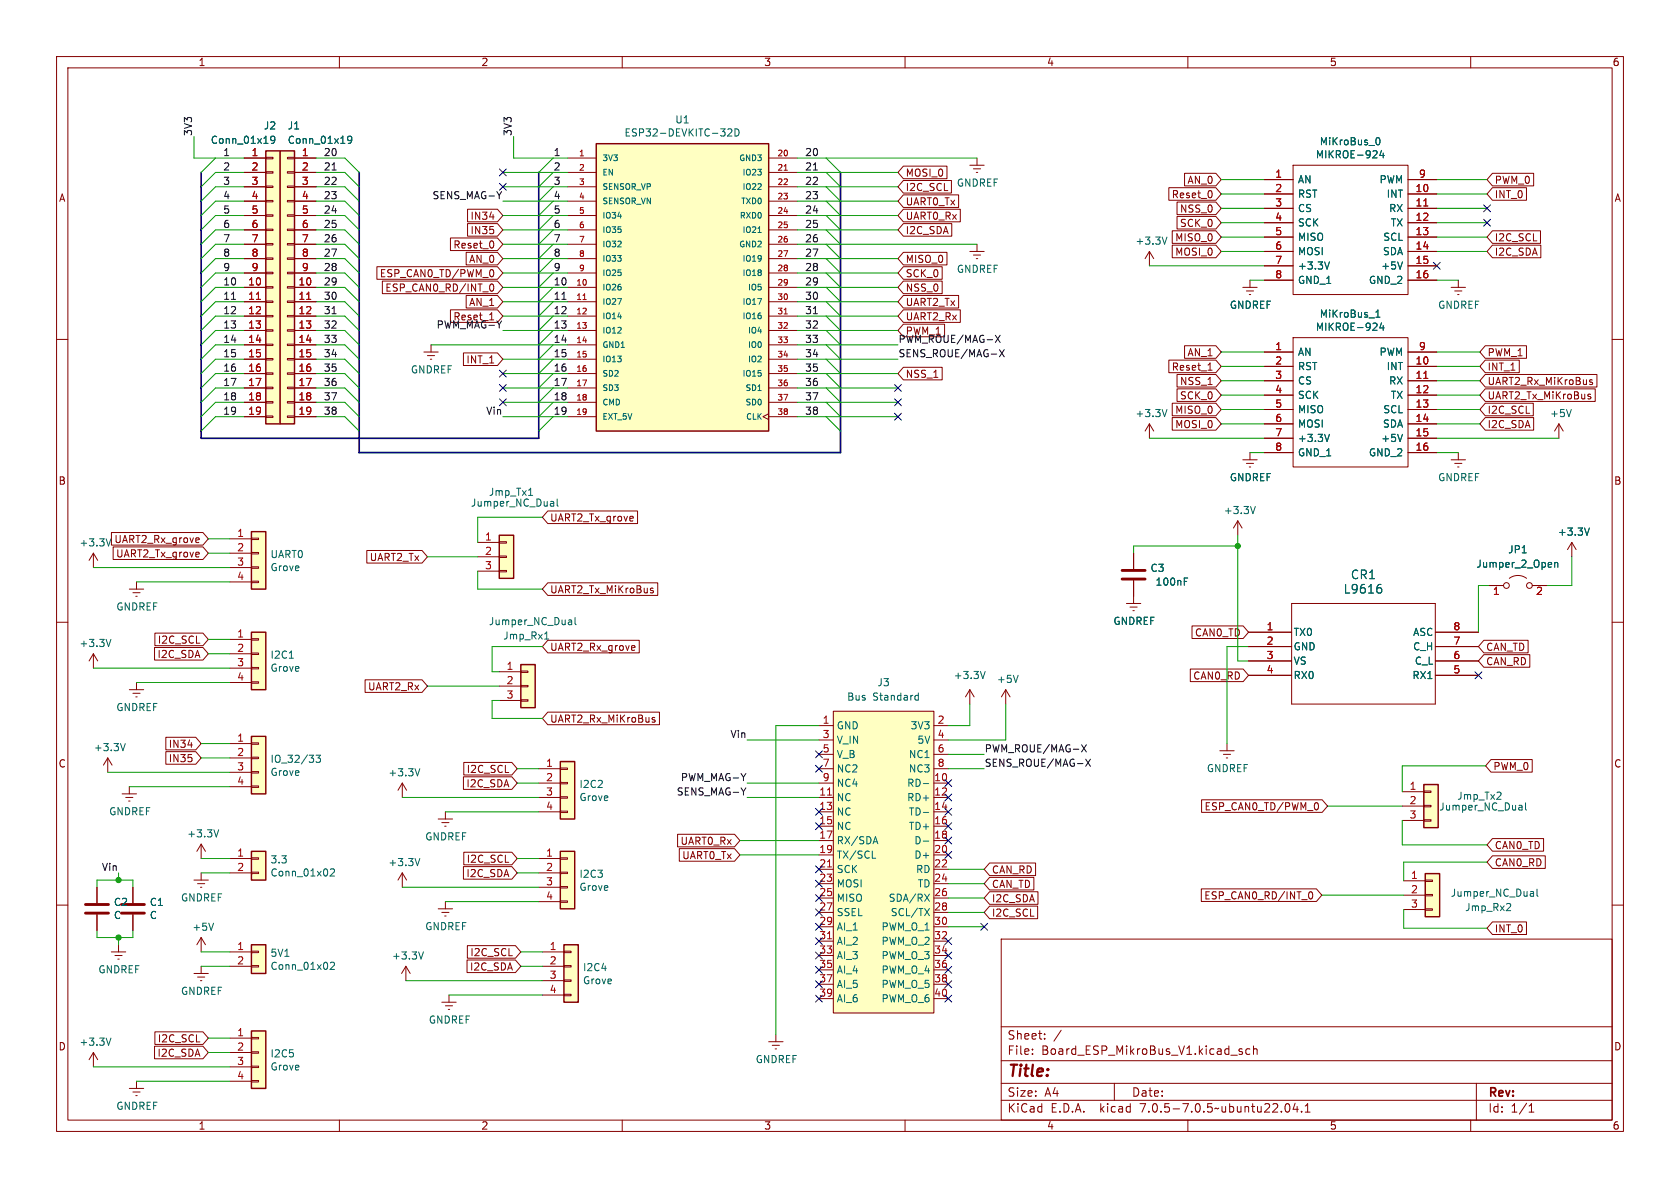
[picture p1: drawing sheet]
<svg xmlns="http://www.w3.org/2000/svg" width="297mm" height="210mm" viewBox="0 0 297 210" stroke-linecap="round" stroke-linejoin="round" font-family="sans-serif">
<g fill="none" stroke="#840000" stroke-width=".18">
<path d="M10 10h277v190h-277zM12 12h273v186h-273zM60 10v2M110 10v2M160 10v2M210 10v2M260 10v2M43.2 27.9h3.8M43.2 30.5h3.8M43.2 33h3.8M43.2 35.6h3.8M43.2 38.1h3.8"/>
<path d="M47 38h1.3v.2h-1.3zM47 35.4h1.3v.3h-1.3zM47 32.9h1.3v.2h-1.3zM47 30.4h1.3v.2h-1.3zM47 27.8h1.3v.3h-1.3zM50.8 38h1.3v.2h-1.3zM50.8 35.4h1.3v.3h-1.3zM50.8 32.9h1.3v.2h-1.3zM50.8 30.4h1.3v.2h-1.3zM50.8 27.8h1.3v.3h-1.3zM52.1 27.9h3.8M52.1 30.5h3.8"/>
<path d="M52.1 33h3.8M52.1 35.6h3.8M52.1 38.1h3.8M82.7 37h5.2l1 1.1-1 1.1h-5.2zM82.7 39.5h5.2l1 1.1-1 1.2h-5.2zM100.3 27.9h5.1M100.3 30.5h5.1M100.3 33h5.1M100.3 35.6h5.1M100.3 38.1h5.1M135.9 27.9h5.1M135.9 30.5h5.1"/>
<path d="M135.9 33h5.1M135.9 35.6h5.1M135.9 38.1h5.1M159.7 39.5h8.6v2.3h-8.6l-1-1.2zM159.7 37h10.1v2.2h-10.1l-1-1.1zM159.7 31.9h8.5v2.2h-8.5l-1-1.1zM159.7 29.4h7.7v2.2h-7.7l-1-1.1zM159.7 34.4h9.8v2.3h-9.8l-1-1.1zM171.4 29.2h2.6M172.1 29.8h1.3M172.6 30.5h.2M172.7 27.9v1.3"/>
<path d="M206.6 33.2h8.3l1 1.1-1 1.1h-8.3zM208.1 38.3h6.8l1 1.1-1 1.1h-6.8zM208.1 35.7h6.8l1 1.1-1 1.1h-6.8zM209.4 30.6h5.5l1 1.2-1 1.1h-5.5zM214.2 33.9v.8M223.5 31.8h5.1M223.5 34.3h5.1M223.5 36.8h5.1M223.5 39.4h5.1M228.6 29.2h20.3v22.9h-20.3zM248.9 31.8h5.1M248.9 34.3h5.1"/>
<path d="M248.9 36.8h5.1M248.9 39.4h5.1M263.8 30.6h7.3v2.3h-7.3l-.9-1.1zM263.8 33.2h6.1v2.2h-6.1l-.9-1.1zM10 60h2M43.2 50.8h3.8M43.2 53.3h3.8M43.2 55.9h3.8M43.2 58.4h3.8M43.2 40.6h3.8M43.2 43.2h3.8M43.2 45.7h3.8"/>
<path d="M43.2 48.3h3.8M47 58.3h1.3v.2h-1.3zM47 55.8h1.3v.2h-1.3zM47 53.2h1.3v.3h-1.3zM47 50.7h1.3v.2h-1.3zM47 48.1h1.3v.3h-1.3zM47 45.6h1.3v.2h-1.3zM47 43.1h1.3v.2h-1.3zM47 40.5h1.3v.3h-1.3zM50.8 58.3h1.3v.2h-1.3zM50.8 55.8h1.3v.2h-1.3zM50.8 53.2h1.3v.3h-1.3z"/>
<path d="M50.8 50.7h1.3v.2h-1.3zM50.8 48.1h1.3v.3h-1.3zM50.8 45.6h1.3v.2h-1.3zM50.8 43.1h1.3v.2h-1.3zM50.8 40.5h1.3v.3h-1.3zM52.1 50.8h3.8M52.1 53.3h3.8M52.1 55.9h3.8M52.1 58.4h3.8M52.1 40.6h3.8M52.1 43.2h3.8M52.1 45.7h3.8"/>
<path d="M52.1 48.3h3.8M66.6 47.1h21.3l1 1.2-1 1.1h-21.3zM67.6 49.7h20.3l1 1.1-1 1.1h-20.3zM79.6 42.1h8.3l1 1.1-1 1.1h-8.3zM79.6 54.8h8.3l1 1.1-1 1.1h-8.3zM82.4 44.6h5.5l1 1.1-1 1.1h-5.5zM82.4 52.2h5.5l1 1.1-1 1.2h-5.5zM86.7 50.3l.2-.1a.68 .68 0 0 1 .4 .6 .68 .68 0 0 1-.4 .7l-.2-.2M87 47.7a.79 .79 0 0 1 0 1.2M87.2 42.8v.8M100.3 50.8h5.1M100.3 53.3h5.1"/>
<path d="M100.3 55.9h5.1M100.3 58.4h5.1M100.3 40.6h5.1M100.3 43.2h5.1M100.3 45.7h5.1M100.3 48.3h5.1M135.9 50.8h5.1M135.9 53.3h5.1M135.9 55.9h5.1M135.9 58.4h5.1M135.9 40.6h5.1M135.9 43.2h5.1"/>
<path d="M135.9 45.7h5.1M135.9 48.3h5.1M159.7 47.1h6.9v2.3h-6.9l-1-1.1zM159.7 49.7h6.9v2.2h-6.9l-1-1.1zM159.7 57.3h7.3v2.2h-7.3l-1-1.1zM159.7 52.2h9.8v2.3h-9.8l-1-1.2zM159.7 54.8h10.1v2.2h-10.1l-1-1.1zM159.7 44.6h7.7v2.2h-7.7l-1-1.1zM171.4 44.5h2.6M172.1 45.1h1.3M172.6 45.7h.2M172.7 43.2v1.3"/>
<path d="M203.2 44.5v2.5M203.2 44.5l-.8 1.2M203.2 44.5l.8 1.2M207.2 43.3h7.7l1 1.2-1 1.1h-7.7zM207.2 40.8h7.7l1 1.1-1 1.1h-7.7zM219.7 50.8h2.5M220.3 51.4h1.3M220.9 52.1h.2M221 49.5v1.3M223.5 44.5h5.1M223.5 41.9h5.1M223.5 47h5.1"/>
<path d="M223.5 49.5h5.1M228.6 59.7h20.3v22.9h-20.3zM248.9 44.5h5.1M248.9 41.9h5.1M248.9 47h5.1M248.9 49.5h5.1M256.5 50.8h2.6M257.2 51.4h1.2M257.7 52.1h.2M257.8 49.5v1.3M263.8 40.8h8.5v2.2h-8.5l-.9-1.1zM263.8 43.3h8.6v2.3h-8.6l-.9-1.1z"/>
<path d="M285 60h2M43.2 61h3.8M43.2 63.5h3.8M43.2 66h3.8M43.2 68.6h3.8M43.2 71.1h3.8M43.2 73.7h3.8M47 73.5h1.3v.3h-1.3zM47 71h1.3v.2h-1.3zM47 68.5h1.3v.2h-1.3zM47 65.9h1.3v.3h-1.3zM47 63.4h1.3v.2h-1.3z"/>
<path d="M47 60.8h1.3v.3h-1.3zM50.8 73.5h1.3v.3h-1.3zM50.8 71h1.3v.2h-1.3zM50.8 68.5h1.3v.2h-1.3zM50.8 65.9h1.3v.3h-1.3zM50.8 63.4h1.3v.2h-1.3zM50.8 60.8h1.3v.3h-1.3zM52.1 61h3.8M52.1 63.5h3.8M52.1 66h3.8M52.1 68.6h3.8M52.1 71.1h3.8"/>
<path d="M52.1 73.7h3.8M74.9 62.2h2.6M75.6 62.9h1.2M76.1 63.5h.2M76.2 61v1.2M81.9 62.4h6l1 1.1-1 1.1h-6zM100.3 61h5.1M100.3 63.5h5.1M100.3 66h5.1M100.3 68.6h5.1M100.3 71.1h5.1M100.3 73.7h5.1"/>
<path d="M135.9 73.2l-1 .5 1 .5M135.9 61h5.1M135.9 63.5h5.1M135.9 66h5.1M135.9 68.6h5.1M135.9 71.1h5.1M135.9 73.7h5.1M159.7 64.9h6.9v2.3h-6.9l-1-1.2zM203.2 74.9l-.8 1.3M203.2 74.9v2.6M203.2 74.9l.8 1.3M206.6 63.7h8.3l1 1.1-1 1.1h-8.3z"/>
<path d="M207.2 71.3h7.7l1 1.1-1 1.1h-7.7zM207.2 73.8h7.7l1 1.1-1 1.1h-7.7zM208.1 68.7h6.8l1 1.2-1 1.1h-6.8zM208.1 66.2h6.8l1 1.1-1 1.1h-6.8zM209.4 61.1h5.5l1 1.1-1 1.1h-5.5zM213.6 65.4h.7M223.5 62.2h5.1M223.5 64.8h5.1M223.5 67.3h5.1M223.5 69.9h5.1M223.5 72.4h5.1M223.5 74.9h5.1"/>
<path d="M223.5 77.5h5.1M248.9 62.2h5.1M248.9 64.8h5.1M248.9 67.3h5.1M248.9 69.9h5.1M248.9 72.4h5.1M248.9 74.9h5.1M248.9 77.5h5.1M262.6 73.8h8.5v2.2h-8.5l-1-1.1zM262.6 71.3h8.5v2.2h-8.5l-1-1.1zM262.6 68.7h19.4v2.3h-19.4l-1-1.1zM262.6 61.1h7.3v2.2h-7.3l-1-1.1z"/>
<path d="M262.6 63.7h6v2.2h-6l-1-1.1zM262.6 66.2h19.7v2.2h-19.7l-1-1.1zM275.6 74.9l-.8 1.3M275.6 74.9v2.6M275.6 74.9l.8 1.3M280.8 70l.5 .3-.1 .2h-.4M280.8 69.7h.4M281 67.4l.6 .3-.2 .3-.4-.1M281.5 67.2l-.3-.1-.2 .2M16.5 97.8v2.5M16.5 97.8l-.8 1.3M16.5 97.8l.8 1.3"/>
<path d="M19.7 94.1h16.2l.9 1.2-.9 1.1h-16.2zM20 96.7h15.9l.9 1.1-.9 1.1h-15.9zM35 95.1l.2 .3-.6 .1M35.2 95.9h-.2M35.2 97.7v.2l-.6 .1M40.6 95.3h3.8M40.6 97.8h3.8M44.4 97.7h1.3v.2h-1.3zM44.4 95.1h1.3v.3h-1.3zM64.8 97.3h9.8l1 1.1-1 1.1h-9.8zM84.5 95.9h3.8M84.5 98.4h3.8"/>
<path d="M88.3 98.3h1.2v.3h-1.2zM88.3 95.8h1.2v.2h-1.2zM96.8 90.3h15.9v2.3h-15.9l-.9-1.2zM111.8 91.3l.2 .3-.7 .1M111.9 92l-.1 .1M200.4 97.8v2.8M218.8 92.1l-.7 1.2M218.8 92.1v2.5M218.8 92.1l.8 1.2M219.7 81.3h2.5M220.3 81.9h1.3M220.9 82.6h.2"/>
<path d="M221 80v1.3M223.5 80h5.1M248.9 80h5.1M256.5 81.3h2.6M257.2 81.9h1.2M257.7 82.6h.2M257.8 80v1.3M277.9 95.9l-.8 1.3M277.9 95.9v2.5M277.9 95.9l.7 1.3M10 110h2M16.5 115.6v2.5"/>
<path d="M16.5 115.6l-.8 1.2M16.5 115.6l.8 1.2M22.9 104.1h2.5M23.5 104.8h1.3M24 105.4h.3M24.1 102.9v1.2M27.3 114.5h8.6l.9 1.1-.9 1.1h-8.6zM27.4 111.9h8.5l.9 1.1-.9 1.1h-8.5zM40.6 100.3h3.8M40.6 102.9h3.8M40.6 113h3.8M40.6 115.6h3.8"/>
<path d="M40.6 118.1h3.8M44.4 102.7h1.3v.3h-1.3zM44.4 100.2h1.3v.3h-1.3zM44.4 118h1.3v.2h-1.3zM44.4 115.4h1.3v.3h-1.3zM44.4 112.9h1.3v.3h-1.3zM84.5 101h3.8M88.3 100.8h1.2v.3h-1.2zM88.3 118.7h3.8M92.1 118.6h1.2v.3h-1.2zM96.8 113.2h16.2v2.2h-16.2l-.9-1.1zM96.8 103h19.5v2.3h-19.5l-.9-1.2z"/>
<path d="M111.8 114.1l.4 .1 .1 .2-.7 .1M112.2 114.9l-.4 .1M115 104.3l.5 .3v.1l-.4 .1M115 104h.5M199.1 106.7h2.6M199.8 107.3h1.2M200.3 108h.2M200.4 102.6v4.1M210.4 118.3h9.4l.9 1.1-.9 1.1h-9.4zM210.7 110.6h9.1l.9 1.2-.9 1.1h-9.1zM220.7 111.8h7.6M220.7 114.3h7.6"/>
<path d="M220.7 116.8h7.6M220.7 119.4h7.6M228.3 106.7h25.4v17.8h-25.4zM253.7 111.8h7.7M253.7 114.3h7.7M253.7 116.8h7.7M253.7 119.4h7.7M262.3 113.2h7.8v2.2h-7.8l-.9-1.1zM262.3 115.7h8.2v2.3h-8.2l-.9-1.2zM263.3 103.5h2.5M266.8 102.2a2.54 2.54 0 0 1 3.1 0M270.9 103.5h2.5"/>
<path d="M285 110h2M19 134l-.7 1.3M19 134v2.5M19 134l.8 1.3M22.9 139.1v1.2M22.9 121.9h2.5M23.5 122.6h1.3M24 123.2h.3M24.1 120.7v1.2M29.3 132.9h5.3l1 1.1-1 1.1h-5.3zM29.3 130.3h5.3l1 1.1-1 1.2h-5.3zM40.6 134h3.8"/>
<path d="M40.6 131.4h3.8M40.6 136.5h3.8M40.6 139.1h3.8M40.6 120.7h3.8M44.4 138.9h1.3v.3h-1.3zM44.4 136.4h1.3v.3h-1.3zM44.4 133.9h1.3v.2h-1.3zM44.4 131.3h1.3v.3h-1.3zM44.4 120.5h1.3v.3h-1.3zM64.5 120.2h10.1l1 1.1-1 1.1h-10.1zM71.1 138.4v2.6M71.1 138.4l-.7 1.3"/>
<path d="M71.1 138.4l.8 1.3M81.9 137.3h8.6l.9 1.1-.9 1.1h-8.6zM82 134.8h8.5l.9 1.1-.9 1.1h-8.5zM88.3 121.3h3.8M88.3 123.8h3.8M92.1 123.7h1.2v.3h-1.2zM92.1 121.2h1.2v.2h-1.2zM95.2 135.9h3.9M95.2 138.4h3.9M96.8 125.9h19.8v2.2h-19.8l-.9-1.1zM99.1 138.3h1.2v.3h-1.2zM99.1 135.8h1.2v.2h-1.2z"/>
<path d="M115.3 127.1l.5 .3-.2 .3-.3-.1M115.8 126.9l-.3-.1-.2 .2M144.8 135.9h2.5M144.8 138.4h2.5M144.8 133.4h2.5M144.8 128.3h2.5M144.8 130.8h2.5M147.3 125.7h17.8v53.4h-17.8zM165.1 135.9h2.5M165.1 138.4h2.5M165.1 133.4h2.5M165.1 128.3h2.5"/>
<path d="M165.1 130.8h2.5M171.4 121.9l-.7 1.3M171.4 121.9v2.6M171.4 121.9l.8 1.3M177.8 121.9l-.8 1.3M177.8 121.9v2.6M177.8 121.9l.8 1.3M215.6 132.7h2.6M216.3 133.4h1.3M216.8 134h.2M216.9 131.4v1.3M247.9 140h3.8"/>
<path d="M251.7 139.8h1.3v.3h-1.3zM263.6 134.3h7.3v2.2h-7.3l-1-1.1zM10 160h2M17.1 156.8v2.8M21.6 140.3h2.5M22.2 141h1.3M22.7 141.6h.3M23.5 156.8v2.8M34.3 155.6h2.5M34.9 156.2h1.3M35.4 156.8h.3M35.6 149.2v2.6"/>
<path d="M35.6 154.3v1.3M35.6 149.2l-.8 1.3M35.6 149.2l.7 1.3M40.6 151.8h3.8M40.6 154.3h3.8M44.4 154.2h1.3v.2h-1.3zM44.4 151.6h1.3v.3h-1.3zM71.1 154.3l-.7 1.3M71.1 154.3v2.5M71.1 154.3l.8 1.3M77.5 144.8h2.5M78.1 145.4h1.3"/>
<path d="M78.6 146.1h.3M78.7 143.5v1.3M78.7 159.4v1.3M81.9 153.2h8.6l.9 1.1-.9 1.1h-8.6zM82 150.7h8.5l.9 1.1-.9 1.1h-8.5zM95.2 151.8h3.9M95.2 154.3h3.9M95.2 156.8h3.9M95.2 159.4h3.9M95.2 141h3.9M95.2 143.5h3.9M99.1 159.3h1.2v.2h-1.2z"/>
<path d="M99.1 156.7h1.2v.3h-1.2zM99.1 154.2h1.2v.2h-1.2zM99.1 151.6h1.2v.3h-1.2zM99.1 143.4h1.2v.2h-1.2zM99.1 140.8h1.2v.3h-1.2zM119.8 147.5h10.1l.9 1.1-.9 1.1h-10.1zM120.1 150h9.8l.9 1.1-.9 1.1h-9.8zM144.8 141h2.5M144.8 143.5h2.5M144.8 156.2h2.5M144.8 146.1h2.5M144.8 148.6h2.5"/>
<path d="M144.8 151.1h2.5M144.8 153.7h2.5M144.8 158.8h2.5M165.1 141h2.5M165.1 143.5h2.5M165.1 156.2h2.5M165.1 146.1h2.5M165.1 148.6h2.5M165.1 151.1h2.5M165.1 153.7h2.5M165.1 158.8h2.5M174.9 152.6h8.2v2.2h-8.2l-.9-1.1z"/>
<path d="M174.9 157.6h8.6v2.3h-8.6l-.9-1.1zM174.9 155.1h7.9v2.2h-7.9l-.9-1.1zM212.4 157.1h20.3l1 1.1-1 1.2h-20.3zM212.4 141.4h21.3l1 1.1-1 1.1h-21.3zM231.5 157.8l.1-.2a.68 .68 0 0 1 .5 .7 .68 .68 0 0 1-.5 .6l-.1-.1M232.8 141.9a.79 .79 0 0 1 0 1.3M247.9 142.5h3.8M247.9 145h3.8M248.2 155.7h3.8M248.2 158.2h3.8M251.7 144.9h1.3v.3h-1.3zM251.7 142.4h1.3v.2h-1.3z"/>
<path d="M252 158.1h1.2v.3h-1.2zM252 155.6h1.2v.2h-1.2zM263.8 148.2h9.1v2.3h-9.1l-.9-1.1zM263.8 151.3h9.4v2.2h-9.4l-.9-1.1zM285 160h2M17.1 161.7v2.8M19.7 168.3h2.5M20.3 168.9h1.3M20.8 169.5h.3M21 167v1.3M23.5 161.7v2.8M34.3 172.1h2.5"/>
<path d="M34.9 172.7h1.3M35.4 173.4h.3M35.6 165.7v2.6M35.6 170.8v1.3M35.6 165.7l-.8 1.3M35.6 165.7l.7 1.3M40.6 168.3h3.8M40.6 170.8h3.8M44.4 170.7h1.3v.2h-1.3zM44.4 168.1h1.3v.3h-1.3zM71.8 170.8l-.8 1.3M71.8 170.8v2.6"/>
<path d="M71.8 170.8l.7 1.3M77.5 160.7h2.5M78.1 161.3h1.3M78.1 177.2h2.5M78.6 161.9h.3M78.7 177.8h1.3M79.2 178.4h.3M79.4 175.9v1.3M82.6 169.7h8.5l1 1.1-1 1.1h-8.5zM82.6 167.2h8.5l1 1.1-1 1.1h-8.5zM95.9 168.3h3.8M95.9 170.8h3.8"/>
<path d="M95.9 173.4h3.8M95.9 175.9h3.8M99.7 175.8h1.3v.2h-1.3zM99.7 173.2h1.3v.3h-1.3zM99.7 170.7h1.3v.2h-1.3zM99.7 168.1h1.3v.3h-1.3zM144.8 161.3h2.5M144.8 168.9h2.5M144.8 163.8h2.5M144.8 166.4h2.5M144.8 171.5h2.5M144.8 174h2.5"/>
<path d="M144.8 176.5h2.5M165.1 161.3h2.5M165.1 168.9h2.5M165.1 163.8h2.5M165.1 166.4h2.5M165.1 171.5h2.5M165.1 174h2.5M165.1 176.5h2.5M174.9 160.2h8.5v2.2h-8.5l-.9-1.1zM177 166h108v32h-108zM248.2 160.8h3.8M252 160.7h1.2v.2h-1.2z"/>
<path d="M263.8 163h6.1v2.2h-6.1l-.9-1.1zM16.5 186.1l-.8 1.2M16.5 186.1v2.5M16.5 186.1l.8 1.2M22.9 192.4h2.5M23.5 193h1.3M24 193.7h.3M24.1 191.1v1.3M27.3 184.9h8.6l.9 1.2-.9 1.1h-8.6zM27.4 182.4h8.5l.9 1.1-.9 1.1h-8.5zM40.6 183.5h3.8M40.6 186.1h3.8"/>
<path d="M40.6 188.6h3.8M40.6 191.1h3.8M44.4 191h1.3v.3h-1.3zM44.4 188.5h1.3v.2h-1.3zM44.4 185.9h1.3v.3h-1.3zM44.4 183.4h1.3v.2h-1.3zM60 198v2M110 198v2M135.9 184.2h2.5M136.5 184.8h1.3M137 185.4h.3M137.2 182.9v1.3"/>
<path d="M160 198v2M177 194.5h108M177 191.5h108M177 187.5h108M177 181.5h108M182.5 186.3v.1M182.5 185.5v.1M184.7 183.6v.1M184.7 182.8v.1M187.6 182.1l-1.3 2M197 191.5v3M210 198v2"/>
<path d="M219.6 185.5l-.4-.1-.2 .2 .1 .2 .5 .2v.3h-.6M221 185.5l-.5-.1-.3 .3v.4l.2 .2h.6M221.6 185.5l.2-.1 .4 .1v.9M221.6 184.9v1.5M226.5 196.5v.1M227.3 195.2l.2-.1a.81 .81 0 0 1 .6 .6 .81 .81 0 0 1-.3 .8l-.1 .1a.81 .81 0 0 1-.4-1.4zM229 195l-.4 1.1h.9M229.3 195.6v1M230.1 196.5v.1M230.7 196.6h.9M230.7 195.5l.5-.4v1.5M260 198v2"/>
<path d="M261 191.5v6.5M270.3 196.6h.9M270.3 195.5l.4-.4v1.5"/>
<circle cx="266.3" cy="103.5" r=".51"/>
<circle cx="270.4" cy="103.5" r=".51"/>
</g>
<g fill="none" stroke="#006464" stroke-width=".18">
<path d="M48.6 24.6l-.3 .3-.3-.1-.1-.2 .1-.5h.3l.2 .1a.84 .84 0 0 1-.3 1.1h-.2M62.2 24.6l-.3 .3-.3-.1-.1-.2 .1-.5h.3l.2 .1a.84 .84 0 0 1-.3 1.1h-.2M128.7 22.9l.4-.1 .3 .3-.8 .9h.8M129.9 22.8a.64 .64 0 0 1 .8 .6 .64 .64 0 0 1-.8 .6zM243.4 24.4l.1-.1a.68 .68 0 0 1 .5 .7 .68 .68 0 0 1-.5 .6l-.1-.1M244.2 26.6l-.3 .9h.8M244.5 27.1v.8M134 41.1h.6M206.3 41.9l-.4 1.3M235 46.3l-.4 1.3M243.2 56.1h.8M243.2 55.2l.4-.4v1.3"/>
<path d="M244.2 57.1l-.3 .9h.8M244.5 57.5v.9M206.3 72.4l-.4 1.3M235 76.8l-.4 1.2M277.8 72.4l-.4 1.3M19.6 95.2l-.4 1.3M93.4 87.6h.8M97.7 88.6l.2 .2v.7M97.9 89.4l-.4 .1M97.9 88.9l-.4 .1M98.5 88.2v1.1l.2 .2M221.9 89.5l-.4 1.3"/>
<path d="M274.9 99.4v.9M274.9 99.5l.1-.1 .3 .1 .1 .8M281 93.3l-.4 1.3M19.6 113l-.4 1.3M51.1 116.4h.8M96.3 113h.7M96.5 111.9l.2-.2v1.3M100.9 109.6l.2 .2v.6M101.1 110.4h-.5M101.1 109.9l-.5 .1M101.7 109.2v1.1l.2 .1M174.2 118.7l-.5 1.3"/>
<path d="M180 119.4l-.4 1.2M209.4 102.2h.6M243.8 103.3h.3M244 103.9l.3 .3v.3l-.3 .3M22.2 131.4l-.5 1.3M55.9 133.5h.8l-.5 .5 .4 .1v.5l-.2 .2-.5-.2M74.2 135.9l-.4 1.3M161.9 123.7h.4M161.9 123h.4M162.3 122.5v1.3M163.2 138.5h1M38.7 146.7l-.5 1.3"/>
<path d="M58.4 153.7l.5-.1 .2 .4-.8 .9h.8M74.2 151.8l-.4 1.2M154.2 151.7h.6M154.5 148.8h.6M154.8 147.9l.4 1.3M163.2 143.6h1M163.2 148.7h1M163.5 158.1l.8 1.2M164.3 158.1l-.8 1.2M266.9 159.8l.2 .2-.1 .3-.7 .7h.8M268.9 142.4l.2 .1v.7M269.1 143.1l-.4 .1"/>
<path d="M269.1 142.7h-.4M269.7 141.9v1.1l.2 .2M270.9 157.6l.2 .2v.6M271.1 158.4h-.4M271.1 157.9l-.4 .1M271.7 157.2v1.1l.2 .1M37.8 163.2l-.5 1.3M58.4 170.2l.5-.1 .2 .4-.8 .9h.8M74.9 168.3l-.5 1.2M163.5 160.6l.8 1.3M164.3 160.6l-.8 1.3M19.6 183.5l-.4 1.3"/>
</g>
<g fill="#ffffc2" stroke="#ffffc2" stroke-width=".18">
<path d="M99.1 150.5h2.5v10.2h-2.5z"/>
<path d="M99.7 167h2.5v10.2h-2.5z"/>
<path d="M92.1 117.5h2.5v7.6h-2.5z"/>
<path d="M99.1 134.6h2.5v10.2h-2.5z"/>
<path d="M44.4 182.2h2.6v10.2h-2.6z"/>
<path d="M44.4 150.5h2.6v5.1h-2.6z"/>
<path d="M44.4 167h2.6v5.1h-2.6z"/>
<path d="M47 26.7h2.5v48.2h-2.5z"/>
<path d="M251.7 138.7h2.6v7.6h-2.6z"/>
<path d="M252 154.4h2.5v7.7h-2.5z"/>
<path d="M49.5 26.7h2.6v48.2h-2.6z"/>
<path d="M105.4 25.4h30.5v50.8h-30.5z"/>
<path d="M44.4 130.2h2.6v10.1h-2.6z"/>
<path d="M88.3 94.6h2.5v7.6h-2.5z"/>
<path d="M44.4 94h2.6v10.1h-2.6z"/>
<path d="M44.4 111.8h2.6v10.1h-2.6z"/>
<path d="M147.3 125.7h17.8v53.4h-17.8z"/>
</g>
<g fill="none" stroke="#840000" stroke-width=".25">
<path d="M47 26.7h2.5v48.2h-2.5zM49.5 26.7h2.6v48.2h-2.6zM105.4 25.4h30.5v50.8h-30.5zM44.4 94h2.6v10.1h-2.6zM88.3 94.6h2.5v7.6h-2.5zM44.4 111.8h2.6v10.1h-2.6zM92.1 117.5h2.5v7.6h-2.5zM44.4 130.2h2.6v10.1h-2.6zM99.1 134.6h2.5v10.2h-2.5zM251.7 138.7h2.6v7.6h-2.6zM44.4 150.5h2.6v5.1h-2.6zM99.1 150.5h2.5v10.2h-2.5z"/>
<path d="M252 154.4h2.5v7.7h-2.5zM44.4 167h2.6v5.1h-2.6zM99.7 167h2.5v10.2h-2.5zM44.4 182.2h2.6v10.2h-2.6z"/>
</g>
<path d="M198.4 102.4h4M198.4 100.8h4M15.1 159.9h4.1M21.5 159.9h4M15.1 161.4h4.1M21.5 161.4h4" fill="none" stroke="#840000" stroke-width=".51"/>
<path d="M138.6 30.1h.6M251.7 36.4h.7M45.3 52.9h.8M54.2 52.9h.7M103.1 53h.5M138.6 55.5h.6M251.7 66.9h.7M146.3 140.6h.7M146.3 153.3h.7M146.3 166h.7" fill="none" stroke="#a90000" stroke-width=".18"/>
<g fill="none" stroke="#0f0f0f" stroke-width=".18">
<path d="M58.7 30.1h.7M88.7 33.9l-.4 .6M143.8 30.1h.7M40.9 52.9h.7M58.7 55.5h.7M99.3 52.9h.8M143.8 55.5h.7M176 59.3l.8 1.2M176.8 59.3l-.8 1.2M176.7 61.8l.8 1.3M177.5 61.8l-.8 1.3M131.9 139.3l-.5 .6"/>
<path d="M191.2 131.7l.9 1.2M191.9 134.2l.9 1.3M192.1 131.7l-.9 1.2M192.8 134.2l-.9 1.3"/>
</g>
<path d="M35.6 30.5v47h59.6v-47M63.5 30.5v49.5h85.1v-49.5" fill="none" stroke="#000084" stroke-width=".3"/>
<g fill="none" stroke="#009600" stroke-width=".18">
<path d="M34.3 24.1v3.8h8.9M38.1 27.9l-2.5 2.6M43.2 35.6h-5.1l-2.5 2.5M43.2 30.5h-5.1l-2.5 2.5M43.2 33h-5.1l-2.5 2.6M43.2 38.1h-5.1l-2.5 2.5M55.9 35.6h5.1l2.5 2.5M55.9 27.9h5.1l2.5 2.6M55.9 30.5h5.1l2.5 2.5M55.9 33h5.1l2.5 2.6M55.9 38.1h5.1l2.5 2.5M88.9 35.6h11.4"/>
<path d="M88.9 30.5h11.4M88.9 33h11.4M88.9 38.1h11.4M90.8 24.1v3.8h9.5M97.8 30.5l-2.6 2.5M97.8 27.9l-2.6 2.6M97.8 33l-2.6 2.6M97.8 38.1l-2.6 2.5M97.8 35.6l-2.6 2.5M141 35.6h17.7M141 27.9h31.7M141 30.5h17.7"/>
<path d="M141 33h17.7M141 38.1h17.7M146 35.6l2.6 2.5M146 38.1l2.6 2.5M146 30.5l2.6 2.5M146 27.9l2.6 2.6M146 33l2.6 2.6M215.9 36.8h7.6M215.9 39.4h7.6M215.9 31.8h7.6M215.9 34.3h7.6M254 36.8h8.9"/>
<path d="M254 39.4h8.9M254 31.8h8.9M254 34.3h8.9M43.2 53.3h-5.1l-2.5 2.6M43.2 48.3h-5.1l-2.5 2.5M43.2 40.6h-5.1l-2.5 2.6M43.2 50.8h-5.1l-2.5 2.5M43.2 43.2h-5.1l-2.5 2.5M43.2 45.7h-5.1l-2.5 2.6M43.2 55.9h-5.1l-2.5 2.5M43.2 58.4h-5.1l-2.5 2.6M55.9 53.3h5.1l2.5 2.6"/>
<path d="M55.9 48.3h5.1l2.5 2.5M55.9 40.6h5.1l2.5 2.6M55.9 50.8h5.1l2.5 2.5M55.9 43.2h5.1l2.5 2.5M55.9 45.7h5.1l2.5 2.6M55.9 55.9h5.1l2.5 2.5M55.9 58.4h5.1l2.5 2.6M88.9 53.3h11.4M88.9 48.3h11.4M88.9 40.6h11.4M88.9 50.8h11.4M88.9 43.2h11.4"/>
<path d="M88.9 45.7h11.4M88.9 55.9h11.4M88.9 58.4h11.4M97.8 58.4l-2.6 2.6M97.8 55.9l-2.6 2.5M97.8 45.7l-2.6 2.6M97.8 48.3l-2.6 2.5M97.8 53.3l-2.6 2.6M97.8 50.8l-2.6 2.5M97.8 43.2l-2.6 2.5M97.8 40.6l-2.6 2.6M141 53.3h17.7"/>
<path d="M141 48.3h17.7M141 40.6h17.7M141 50.8h17.7M141 43.2h31.7M141 45.7h17.7M141 55.9h17.7M141 58.4h17.7M146 40.6l2.6 2.6M146 58.4l2.6 2.6M146 53.3l2.6 2.6M146 55.9l2.6 2.5M146 50.8l2.6 2.5"/>
<path d="M146 48.3l2.6 2.5M146 45.7l2.6 2.6M146 43.2l2.6 2.5M203.2 47h20.3M215.9 41.9h7.6M215.9 44.5h7.6M221 49.5h2.5M254 41.9h8.9M254 44.5h8.9M254 49.5h3.8M43.2 66h-5.1l-2.5 2.6M43.2 71.1h-5.1l-2.5 2.6"/>
<path d="M43.2 73.7h-5.1l-2.5 2.5M43.2 61h-5.1l-2.5 2.5M43.2 63.5h-5.1l-2.5 2.5M43.2 68.6h-5.1l-2.5 2.5M55.9 66h5.1l2.5 2.6M55.9 71.1h5.1l2.5 2.6M55.9 73.7h5.1l2.5 2.5M55.9 61h5.1l2.5 2.5M55.9 63.5h5.1l2.5 2.5M55.9 68.6h5.1l2.5 2.5M76.2 61h24.1M88.9 66h11.4"/>
<path d="M88.9 71.1h11.4M88.9 73.7h11.4M88.9 63.5h11.4M88.9 68.6h11.4M97.8 71.1l-2.6 2.6M97.8 73.7l-2.6 2.5M97.8 68.6l-2.6 2.5M97.8 66l-2.6 2.6M97.8 63.5l-2.6 2.5M97.8 61l-2.6 2.5M141 66h17.7M141 71.1h17.7"/>
<path d="M141 73.7h17.7M141 61h17.7M141 63.5h17.7M141 68.6h17.7M146 66l2.6 2.6M146 71.1l2.6 2.6M146 68.6l2.6 2.5M146 73.7l2.6 2.5M146 63.5l2.6 2.5M146 61l2.6 2.5M203.2 77.5h20.3M215.9 62.2h7.6"/>
<path d="M215.9 72.4h7.6M215.9 74.9h7.6M215.9 64.8h7.6M215.9 67.3h7.6M215.9 69.9h7.6M254 62.2h7.6M254 72.4h7.6M254 74.9h7.6M254 77.5h21.6M254 64.8h7.6M254 67.3h7.6M254 69.9h7.6"/>
<path d="M36.8 97.8h3.8M36.8 95.3h3.8M75.6 98.4h8.9M95.9 91.4h-11.4v4.5M218.8 94.6v22.2h1.9M218.8 96.5h-18.4v1.3M221 80h2.5M254 80h3.8M277.9 98.4v5.1h-4.5M16.5 118.1h24.1M16.5 100.3h24.1M24.1 102.9h16.5"/>
<path d="M36.8 115.6h3.8M36.8 113h3.8M84.5 101v3.1h11.4M95.9 114.3h-8.9v4.4h1.3M220.7 114.3h-3.8v17.1M263.3 103.5h-1.9v8.3M19 136.5h21.6M22.9 139.1h17.7M24.1 120.7h16.5M35.6 134h5M35.6 131.4h5M75.6 121.3h12.7"/>
<path d="M88.3 123.8h-1.3v3.2h8.9M91.4 135.9h3.8M91.4 138.4h3.8M132.1 138.4h12.7M132.1 130.8h12.7M144.8 128.3h-7.6v54.6M167.6 135.9h6.4M167.6 133.4h6.4M171.4 124.5v3.8h-3.8M177.8 124.5v6.3h-10.2M262.6 135.4h-14.7v4.6M17.1 156.8v-1.2h6.4v1.2"/>
<path d="M21 154.3v1.3M35.6 154.3h5M35.6 151.8h5M71.1 141h24.1M71.1 156.8h24.1M78.7 159.4h16.5M78.7 143.5h16.5M91.4 154.3h3.8M91.4 151.8h3.8M130.8 148.6h14M130.8 151.1h14M132.1 141h12.7"/>
<path d="M167.6 158.8h6.4M167.6 153.7h6.4M167.6 156.2h6.4M233.7 158.2h14.5M234.7 142.5h13.2M247.9 145v4.4h15M262.9 152.4h-14.7v3.3M17.1 164.5v1.2h6.4v-1.2M21 165.7v1.3M35.6 170.8h5M35.6 168.3h5M71.8 173.4h24.1"/>
<path d="M79.4 175.9h16.5M92.1 170.8h3.8M92.1 168.3h3.8M167.6 163.8h6.4M167.6 161.3h6.4M248.2 160.8v3.3h14.7M16.5 188.6h24.1M24.1 191.1h16.5M36.8 186.1h3.8M36.8 183.5h3.8"/>
</g>
<g fill="none" stroke="#000084" stroke-width=".18">
<path d="M88.3 32.4l1.2 1.2M88.3 29.9l1.2 1.2M89.5 32.4l-1.2 1.2M89.5 29.9l-1.2 1.2M262.3 38.8l1.2 1.2M262.3 36.2l1.2 1.2M263.5 38.8l-1.2 1.2M263.5 36.2l-1.2 1.2M253.4 46.4l1.2 1.2M254.6 46.4l-1.2 1.2M88.3 65.4l1.2 1.2M88.3 68l1.2 1.2"/>
<path d="M88.3 70.5l1.2 1.2M89.5 65.4l-1.2 1.2M89.5 68l-1.2 1.2M89.5 70.5l-1.2 1.2M158.1 68l1.3 1.2M158.1 70.5l1.3 1.2M158.1 73.1l1.3 1.2M159.4 68l-1.3 1.2M159.4 70.5l-1.3 1.2M159.4 73.1l-1.3 1.2M260.8 118.8l1.2 1.2M262 118.8l-1.2 1.2"/>
<path d="M144.2 132.7l1.2 1.3M144.2 135.3l1.2 1.2M145.4 132.7l-1.2 1.3M145.4 135.3l-1.2 1.2M167 137.8l1.2 1.2M168.2 137.8l-1.2 1.2M144.2 142.9l1.2 1.2M144.2 153.1l1.2 1.2M144.2 158.1l1.2 1.3M144.2 155.6l1.2 1.2M144.2 145.4l1.2 1.3M145.4 142.9l-1.2 1.2"/>
<path d="M145.4 153.1l-1.2 1.2M145.4 155.6l-1.2 1.2M145.4 158.1l-1.2 1.3M145.4 145.4l-1.2 1.3M167 145.4l1.2 1.3M167 142.9l1.2 1.2M167 148l1.2 1.2M167 150.5l1.2 1.2M167 140.4l1.2 1.2M168.2 145.4l-1.2 1.3M168.2 142.9l-1.2 1.2M168.2 148l-1.2 1.2"/>
<path d="M168.2 150.5l-1.2 1.2M168.2 140.4l-1.2 1.2M144.2 165.8l1.2 1.2M144.2 170.8l1.2 1.3M144.2 168.3l1.2 1.2M144.2 163.2l1.2 1.2M144.2 173.4l1.2 1.2M144.2 175.9l1.2 1.2M144.2 160.7l1.2 1.2M145.4 168.3l-1.2 1.2M145.4 165.8l-1.2 1.2M145.4 170.8l-1.2 1.3"/>
<path d="M145.4 173.4l-1.2 1.2M145.4 163.2l-1.2 1.2M145.4 175.9l-1.2 1.2M145.4 160.7l-1.2 1.2M167 168.3l1.2 1.2M167 170.8l1.2 1.3M167 173.4l1.2 1.2M167 175.9l1.2 1.2M167 165.8l1.2 1.2M168.2 168.3l-1.2 1.2M168.2 170.8l-1.2 1.3M168.2 173.4l-1.2 1.2"/>
<path d="M168.2 175.9l-1.2 1.2M168.2 165.8l-1.2 1.2M173.4 163.2l1.2 1.2M174.6 163.2l-1.2 1.2"/>
</g>
<g fill="#009600" stroke="#009600" stroke-width=".18">
<circle cx="218.8" cy="96.5" r=".46"/>
<circle cx="21" cy="155.6" r=".46"/>
<circle cx="21" cy="165.7" r=".46"/>
</g>
<text font-size="2.8" fill="#840000" x="178" y="190.8">Title:</text>
<g font-size="2.1" fill="#006464">
<text x="237.5" y="105.1">L9616</text>
<text x="238.8" y="102.6">CR1</text>
</g>
<g font-size="2.1" fill="#840000">
<text x="178" y="183.9">Sheet:</text>
<text x="178" y="186.6">File:</text>
<text x="184" y="186.6">Board_ESP_MikroBus_V1.kicad_sch</text>
<text x="178" y="196.8">KiCad</text>
<text x="178" y="194">Size:</text>
<text x="184.6" y="194">A4</text>
<text x="185.7" y="196.8">E.D.A.</text>
<text x="194.4" y="196.8">kicad</text>
<text x="200" y="194">Date:</text>
<text x="201.5" y="196.8">7.0.5-7.0.5~ubuntu22.04.1</text>
<text x="263" y="194.2">Rev:</text>
<text x="263" y="196.8">Id:</text>
<text x="267" y="196.8">1/1</text>
</g>
<g font-size="1.8" fill="#840000">
<text x="35" y="11.8">1</text>
<text x="85" y="11.8">2</text>
<text x="135" y="11.8">3</text>
<text x="185" y="11.8">4</text>
<text x="235" y="11.8">5</text>
<text x="285" y="11.8">6</text>
<text x="10.4" y="35.8">A</text>
<text x="160" y="33.9">I2C_SCL</text>
<text x="160" y="31.4">MOSI_0</text>
<text x="207.1" y="35.2">Reset_0</text>
<text x="209.9" y="32.7">AN_0</text>
<text x="264.2" y="32.7">PWM_0</text>
<text x="264.2" y="35.2">INT_0</text>
<text x="285.4" y="35.8">A</text>
<text x="83.1" y="39">IN34</text>
<text x="83.1" y="41.6">IN35</text>
<text x="160" y="41.6">I2C_SDA</text>
<text x="160" y="39">UART0_Rx</text>
<text x="160" y="36.5">UART0_Tx</text>
<text x="208.6" y="40.3">SCK_0</text>
<text x="208.6" y="37.7">NSS_0</text>
<text x="80.1" y="44.1">Reset_0</text>
<text x="82.9" y="46.6">AN_0</text>
<text x="160" y="46.6">MISO_0</text>
<text x="207.7" y="45.4">MOSI_0</text>
<text x="207.7" y="42.8">MISO_0</text>
<text x="264.2" y="42.8">I2C_SCL</text>
<text x="264.2" y="45.4">I2C_SDA</text>
<text x="67.1" y="49.2">ESP_CAN0_TD/PWM_0</text>
<text x="68.1" y="51.7">ESP_CAN0_RD/INT_0</text>
<text x="160" y="49.2">SCK_0</text>
<text x="160" y="51.7">NSS_0</text>
<text x="82.9" y="54.3">AN_1</text>
<text x="160" y="54.3">UART2_Tx</text>
<text x="160" y="56.8">UART2_Rx</text>
<text x="82.4" y="64.4">INT_1</text>
<text x="207.1" y="65.7">Reset_1</text>
<text x="209.9" y="63.1">AN_1</text>
<text x="262.9" y="63.1">PWM_1</text>
<text x="262.9" y="65.7">INT_1</text>
<text x="160" y="67">NSS_1</text>
<text x="208.6" y="70.8">SCK_0</text>
<text x="208.6" y="68.2">NSS_1</text>
<text x="262.9" y="70.8">UART2_Tx_MiKroBus</text>
<text x="262.9" y="68.2">UART2_Rx_MiKroBus</text>
<text x="207.7" y="73.3">MISO_0</text>
<text x="207.7" y="75.8">MOSI_0</text>
<text x="262.9" y="75.8">I2C_SDA</text>
<text x="262.9" y="73.3">I2C_SCL</text>
<text x="10.3" y="85.8">B</text>
<text x="285.3" y="85.8">B</text>
<text x="97.2" y="92.4">UART2_Tx_grove</text>
<text x="20.2" y="96.2">UART2_Rx_grove</text>
<text x="20.5" y="98.7">UART2_Tx_grove</text>
<text x="65.3" y="99.3">UART2_Tx</text>
<text x="97.2" y="105.1">UART2_Tx_MiKroBus</text>
<text x="27.9" y="113.9">I2C_SCL</text>
<text x="211.2" y="112.7">CAN0_TD</text>
<text x="27.8" y="116.5">I2C_SDA</text>
<text x="97.2" y="115.2">UART2_Rx_grove</text>
<text x="262.6" y="115.2">CAN_TD</text>
<text x="262.6" y="117.8">CAN_RD</text>
<text x="65" y="122.2">UART2_Rx</text>
<text x="210.9" y="120.3">CAN0_RD</text>
<text x="97.2" y="127.9">UART2_Rx_MiKroBus</text>
<text x="10.3" y="135.8">C</text>
<text x="29.8" y="134.9">IN35</text>
<text x="29.8" y="132.4">IN34</text>
<text x="82.5" y="136.8">I2C_SCL</text>
<text x="263.9" y="136.3">PWM_0</text>
<text x="285.3" y="135.8">C</text>
<text x="82.4" y="139.3">I2C_SDA</text>
<text x="212.9" y="143.4">ESP_CAN0_TD/PWM_0</text>
<text x="120.3" y="149.5">UART0_Rx</text>
<text x="82.4" y="155.2">I2C_SDA</text>
<text x="82.5" y="152.7">I2C_SCL</text>
<text x="120.6" y="152">UART0_Tx</text>
<text x="175.3" y="154.6">CAN_RD</text>
<text x="264.2" y="150.3">CAN0_TD</text>
<text x="264.2" y="153.3">CAN0_RD</text>
<text x="175.3" y="159.7">I2C_SDA</text>
<text x="175.3" y="157.1">CAN_TD</text>
<text x="212.9" y="159.2">ESP_CAN0_RD/INT_0</text>
<text x="175.3" y="162.2">I2C_SCL</text>
<text x="264.2" y="165">INT_0</text>
<text x="83.1" y="171.7">I2C_SDA</text>
<text x="83.1" y="169.2">I2C_SCL</text>
<text x="10.3" y="185.8">D</text>
<text x="27.9" y="184.4">I2C_SCL</text>
<text x="285.3" y="185.8">D</text>
<text x="27.8" y="187">I2C_SDA</text>
<text x="35" y="199.8">1</text>
<text x="85" y="199.8">2</text>
<text x="135" y="199.8">3</text>
<text x="185" y="199.8">4</text>
<text x="235" y="199.8">5</text>
<text x="285" y="199.8">6</text>
</g>
<g font-size="1.8" fill="#006464">
<text x="46.6" y="23.1">J2</text>
<text x="50.8" y="23.1">J1</text>
<text x="119.3" y="22">U1</text>
<text x="37.2" y="25.6">Conn_01x19</text>
<text x="50.8" y="25.6">Conn_01x19</text>
<text x="110.3" y="24.3">ESP32-DEVKITC-32D</text>
<text x="232.6" y="28.2">MIKROE-924</text>
<text x="233.3" y="25.8">MiKroBus_0</text>
<text x="169.1" y="33.2">GNDREF</text>
<text x="229.4" y="32.6">AN</text>
<text x="229.4" y="35.1">RST</text>
<text x="243.9" y="32.6">PWM</text>
<text x="245.1" y="35.1">INT</text>
<text x="229.4" y="37.7">CS</text>
<text x="229.4" y="40.2">SCK</text>
<text x="245.6" y="37.7">RX</text>
<text x="245.9" y="40.2">TX</text>
<text x="200.7" y="43.4">+3.3V</text>
<text x="229.4" y="42.7">MISO</text>
<text x="229.4" y="45.3">MOSI</text>
<text x="229.4" y="47.8">+3.3V</text>
<text x="244.2" y="47.8">+5V</text>
<text x="244.5" y="45.3">SDA</text>
<text x="244.5" y="42.7">SCL</text>
<text x="169.1" y="48.4">GNDREF</text>
<text x="229.4" y="50.4">GND_1</text>
<text x="242" y="50.4">GND_2</text>
<text x="217.4" y="54.7">GNDREF</text>
<text x="232.6" y="58.6">MIKROE-924</text>
<text x="233.3" y="56.3">MiKroBus_1</text>
<text x="254.2" y="54.7">GNDREF</text>
<text x="229.4" y="63.1">AN</text>
<text x="229.4" y="65.6">RST</text>
<text x="243.9" y="63.1">PWM</text>
<text x="245.1" y="65.6">INT</text>
<text x="72.6" y="66.2">GNDREF</text>
<text x="229.4" y="68.1">CS</text>
<text x="229.4" y="70.7">SCK</text>
<text x="245.6" y="68.1">RX</text>
<text x="245.9" y="70.7">TX</text>
<text x="200.7" y="73.9">+3.3V</text>
<text x="229.4" y="73.2">MISO</text>
<text x="229.4" y="75.8">MOSI</text>
<text x="244.5" y="75.8">SDA</text>
<text x="244.5" y="73.2">SCL</text>
<text x="274" y="73.9">+5V</text>
<text x="229.4" y="78.3">+3.3V</text>
<text x="229.4" y="80.8">GND_1</text>
<text x="242" y="80.8">GND_2</text>
<text x="244.2" y="78.3">+5V</text>
<text x="83.2" y="89.7">Jumper_NC_Dual</text>
<text x="86.4" y="87.8">Jmp_Tx1</text>
<text x="217.4" y="85.2">GNDREF</text>
<text x="254.2" y="85.2">GNDREF</text>
<text x="216.3" y="91">+3.3V</text>
<text x="275.4" y="94.9">+3.3V</text>
<text x="14" y="96.8">+3.3V</text>
<text x="47.8" y="98.8">UART0</text>
<text x="47.8" y="101.1">Grove</text>
<text x="203.3" y="101.3">C3</text>
<text x="260.9" y="100.5">Jumper_2_Open</text>
<text x="266.6" y="98">JP1</text>
<text x="204.2" y="103.7">100nF</text>
<text x="20.5" y="108.1">GNDREF</text>
<text x="86.4" y="110.7">Jumper_NC_Dual</text>
<text x="88.9" y="113.2">Jmp_Rx1</text>
<text x="196.8" y="110.6">GNDREF</text>
<text x="228.6" y="112.6">TX0</text>
<text x="249.8" y="112.6">ASC</text>
<text x="14" y="114.5">+3.3V</text>
<text x="47.8" y="116.6">I2C1</text>
<text x="47.8" y="118.9">Grove</text>
<text x="228.6" y="115.1">GND</text>
<text x="228.6" y="117.7">VS</text>
<text x="249.8" y="115.1">C_H</text>
<text x="250.1" y="117.7">C_L</text>
<text x="20.5" y="125.9">GNDREF</text>
<text x="149.7" y="124">Bus</text>
<text x="154.2" y="124">Standard</text>
<text x="155.1" y="121.5">J3</text>
<text x="168.5" y="120.2">+3.3V</text>
<text x="176.2" y="120.9">+5V</text>
<text x="228.6" y="120.2">RX0</text>
<text x="249.7" y="120.2">RX1</text>
<text x="147.8" y="129.1">GND</text>
<text x="147.8" y="131.6">V_IN</text>
<text x="161" y="129.1">3V3</text>
<text x="162.2" y="131.6">5V</text>
<text x="16.5" y="133">+3.3V</text>
<text x="47.8" y="135">IO_32/33</text>
<text x="47.8" y="137.3">Grove</text>
<text x="68.6" y="137.4">+3.3V</text>
<text x="147.8" y="134.2">V_B</text>
<text x="147.8" y="136.7">NC2</text>
<text x="160.7" y="134.2">NC1</text>
<text x="160.7" y="136.7">NC3</text>
<text x="213.3" y="136.7">GNDREF</text>
<text x="102.4" y="139.5">I2C2</text>
<text x="102.4" y="141.8">Grove</text>
<text x="147.8" y="141.8">NC</text>
<text x="147.8" y="139.3">NC4</text>
<text x="160.4" y="139.3">RD-</text>
<text x="160.4" y="141.8">RD+</text>
<text x="254.4" y="143.4">Jumper_NC_Dual</text>
<text x="257.6" y="141.5">Jmp_Tx2</text>
<text x="19.2" y="144.3">GNDREF</text>
<text x="33" y="148.2">+3.3V</text>
<text x="75.1" y="148.7">GNDREF</text>
<text x="147.8" y="144.3">NC</text>
<text x="147.8" y="146.9">NC</text>
<text x="147.8" y="149.4">RX/SDA</text>
<text x="160.7" y="144.3">TD-</text>
<text x="160.7" y="146.9">TD+</text>
<text x="161.6" y="149.4">D-</text>
<text x="47.8" y="152.8">3.3</text>
<text x="47.8" y="155.1">Conn_01x02</text>
<text x="68.6" y="153.3">+3.3V</text>
<text x="102.4" y="155.3">I2C3</text>
<text x="147.8" y="152">TX/SCL</text>
<text x="147.8" y="154.5">SCK</text>
<text x="161.6" y="152">D+</text>
<text x="161.9" y="154.5">RD</text>
<text x="20.1" y="160.3">C2</text>
<text x="26.4" y="160.3">C1</text>
<text x="31.9" y="159.5">GNDREF</text>
<text x="102.4" y="157.6">Grove</text>
<text x="147.8" y="157">MOSI</text>
<text x="147.8" y="159.6">MISO</text>
<text x="157.1" y="159.6">SDA/RX</text>
<text x="162.2" y="157">TD</text>
<text x="256.4" y="158.7">Jumper_NC_Dual</text>
<text x="259" y="161.2">Jmp_Rx2</text>
<text x="20.1" y="162.6">C</text>
<text x="26.4" y="162.6">C</text>
<text x="33.9" y="164.7">+5V</text>
<text x="75.1" y="164.6">GNDREF</text>
<text x="147.8" y="162.1">SSEL</text>
<text x="147.8" y="164.7">AI_1</text>
<text x="147.8" y="167.2">AI_2</text>
<text x="155.8" y="164.7">PWM_O_1</text>
<text x="155.8" y="167.2">PWM_O_2</text>
<text x="157.4" y="162.1">SCL/TX</text>
<text x="17.3" y="172.2">GNDREF</text>
<text x="47.8" y="169.3">5V1</text>
<text x="47.8" y="171.6">Conn_01x02</text>
<text x="69.2" y="169.8">+3.3V</text>
<text x="103" y="171.8">I2C4</text>
<text x="147.8" y="169.7">AI_3</text>
<text x="147.8" y="172.3">AI_4</text>
<text x="155.8" y="169.7">PWM_O_3</text>
<text x="155.8" y="172.3">PWM_O_4</text>
<text x="31.9" y="176">GNDREF</text>
<text x="103" y="174.2">Grove</text>
<text x="147.8" y="174.8">AI_5</text>
<text x="147.8" y="177.4">AI_6</text>
<text x="155.8" y="174.8">PWM_O_5</text>
<text x="155.8" y="177.4">PWM_O_6</text>
<text x="14" y="185">+3.3V</text>
<text x="75.7" y="181.1">GNDREF</text>
<text x="47.8" y="187.1">I2C5</text>
<text x="47.8" y="189.4">Grove</text>
<text x="133.5" y="188.1">GNDREF</text>
<text x="20.5" y="196.4">GNDREF</text>
</g>
<g font-size="1.8" fill="#0f0f0f">
<text x="34" y="24.1" transform="rotate(-90 34 24.1)">3V3</text>
<text x="39.4" y="27.7">1</text>
<text x="57.1" y="27.7">20</text>
<text x="90.5" y="24.1" transform="rotate(-90 90.5 24.1)">3V3</text>
<text x="97.8" y="27.7">1</text>
<text x="142.2" y="27.7">20</text>
<text x="39.4" y="32.8">3</text>
<text x="39.4" y="35.3">4</text>
<text x="39.4" y="30.2">2</text>
<text x="57.1" y="35.3">23</text>
<text x="57.1" y="30.2">21</text>
<text x="57.1" y="32.8">22</text>
<text x="76.4" y="35.3">SENS_MAG-Y</text>
<text x="97.8" y="35.3">4</text>
<text x="97.8" y="30.2">2</text>
<text x="97.8" y="32.8">3</text>
<text x="142.2" y="30.2">21</text>
<text x="142.2" y="32.8">22</text>
<text x="142.2" y="35.3">23</text>
<text x="39.4" y="37.8">5</text>
<text x="39.4" y="40.4">6</text>
<text x="57.1" y="40.4">25</text>
<text x="57.1" y="37.8">24</text>
<text x="97.8" y="37.8">5</text>
<text x="97.8" y="40.4">6</text>
<text x="142.2" y="40.4">25</text>
<text x="142.2" y="37.8">24</text>
<text x="39.4" y="45.5">8</text>
<text x="39.4" y="48">9</text>
<text x="39.4" y="42.9">7</text>
<text x="57.1" y="48">28</text>
<text x="57.1" y="45.5">27</text>
<text x="57.1" y="42.9">26</text>
<text x="97.8" y="45.5">8</text>
<text x="97.8" y="48">9</text>
<text x="97.8" y="42.9">7</text>
<text x="142.2" y="45.5">27</text>
<text x="142.2" y="48">28</text>
<text x="142.2" y="42.9">26</text>
<text x="39.4" y="50.5">10</text>
<text x="39.4" y="53.1">11</text>
<text x="57.1" y="50.5">29</text>
<text x="57.1" y="53.1">30</text>
<text x="97.8" y="53.1">11</text>
<text x="97.8" y="50.5">10</text>
<text x="142.2" y="50.5">29</text>
<text x="142.2" y="53.1">30</text>
<text x="39.4" y="58.2">13</text>
<text x="39.4" y="55.6">12</text>
<text x="57.1" y="58.2">32</text>
<text x="57.1" y="55.6">31</text>
<text x="77.2" y="58.2">PWM_MAG-Y</text>
<text x="80.1" y="56.8">Reset_1</text>
<text x="97.8" y="58.2">13</text>
<text x="97.8" y="55.6">12</text>
<text x="142.2" y="58.2">32</text>
<text x="142.2" y="55.6">31</text>
<text x="160" y="59.3">PWM_1</text>
<text x="39.4" y="60.7">14</text>
<text x="39.4" y="65.8">16</text>
<text x="39.4" y="63.2">15</text>
<text x="57.1" y="63.2">34</text>
<text x="57.1" y="65.8">35</text>
<text x="57.1" y="60.7">33</text>
<text x="97.8" y="60.7">14</text>
<text x="97.8" y="63.2">15</text>
<text x="97.8" y="65.8">16</text>
<text x="142.2" y="63.2">34</text>
<text x="142.2" y="60.7">33</text>
<text x="142.2" y="65.8">35</text>
<text x="158.7" y="63.2">SENS_ROUE/MAG-X</text>
<text x="158.7" y="60.7">PWM_ROUE/MAG-X</text>
<text x="39.4" y="70.9">18</text>
<text x="39.4" y="68.3">17</text>
<text x="57.1" y="70.9">37</text>
<text x="57.1" y="68.3">36</text>
<text x="97.8" y="68.3">17</text>
<text x="97.8" y="70.9">18</text>
<text x="142.2" y="68.3">36</text>
<text x="142.2" y="70.9">37</text>
<text x="39.4" y="73.4">19</text>
<text x="57.1" y="73.4">38</text>
<text x="85.9" y="73.4">Vin</text>
<text x="97.8" y="73.4">19</text>
<text x="142.2" y="73.4">38</text>
<text x="129.1" y="130.5">Vin</text>
<text x="174" y="135.6">SENS_ROUE/MAG-X</text>
<text x="174" y="133.1">PWM_ROUE/MAG-X</text>
<text x="119.6" y="140.7">SENS_MAG-Y</text>
<text x="120.3" y="138.2">PWM_MAG-Y</text>
<text x="18" y="154">Vin</text>
</g>
<g font-size="1.8" fill="#a90000">
<text x="44.4" y="27.7">1</text>
<text x="53.3" y="27.7">1</text>
<text x="44.4" y="30.2">2</text>
<text x="44.4" y="32.8">3</text>
<text x="44.4" y="35.3">4</text>
<text x="53.3" y="30.2">2</text>
<text x="53.3" y="32.8">3</text>
<text x="53.3" y="35.3">4</text>
<text x="225.4" y="31.5">1</text>
<text x="225.4" y="34">2</text>
<text x="250.2" y="34">10</text>
<text x="250.8" y="31.5">9</text>
<text x="44.4" y="37.8">5</text>
<text x="44.4" y="40.4">6</text>
<text x="53.3" y="37.8">5</text>
<text x="53.3" y="40.4">6</text>
<text x="225.4" y="36.6">3</text>
<text x="225.4" y="39.1">4</text>
<text x="225.4" y="41.7">5</text>
<text x="250.2" y="36.6">11</text>
<text x="250.2" y="39.1">12</text>
<text x="250.2" y="41.7">13</text>
<text x="44.4" y="42.9">7</text>
<text x="44.4" y="45.5">8</text>
<text x="53.3" y="42.9">7</text>
<text x="53.3" y="45.5">8</text>
<text x="225.4" y="44.2">6</text>
<text x="225.4" y="46.7">7</text>
<text x="250.2" y="44.2">14</text>
<text x="250.2" y="46.7">15</text>
<text x="43.8" y="50.5">10</text>
<text x="43.8" y="53.1">11</text>
<text x="44.4" y="48">9</text>
<text x="52.7" y="50.5">10</text>
<text x="52.7" y="53.1">11</text>
<text x="53.3" y="48">9</text>
<text x="225.4" y="49.3">8</text>
<text x="250.2" y="49.3">16</text>
<text x="43.8" y="55.6">12</text>
<text x="43.8" y="58.2">13</text>
<text x="52.7" y="55.6">12</text>
<text x="52.7" y="58.2">13</text>
<text x="43.8" y="60.7">14</text>
<text x="43.8" y="63.2">15</text>
<text x="43.8" y="65.8">16</text>
<text x="52.7" y="60.7">14</text>
<text x="52.7" y="63.2">15</text>
<text x="52.7" y="65.8">16</text>
<text x="225.4" y="62">1</text>
<text x="225.4" y="64.5">2</text>
<text x="250.2" y="64.5">10</text>
<text x="250.8" y="62">9</text>
<text x="43.8" y="68.3">17</text>
<text x="43.8" y="70.9">18</text>
<text x="52.7" y="68.3">17</text>
<text x="52.7" y="70.9">18</text>
<text x="225.4" y="67.1">3</text>
<text x="225.4" y="69.6">4</text>
<text x="250.2" y="67.1">11</text>
<text x="250.2" y="69.6">12</text>
<text x="43.8" y="73.4">19</text>
<text x="52.7" y="73.4">19</text>
<text x="225.4" y="72.1">5</text>
<text x="225.4" y="74.7">6</text>
<text x="225.4" y="77.2">7</text>
<text x="250.2" y="72.1">13</text>
<text x="250.2" y="74.7">14</text>
<text x="250.2" y="77.2">15</text>
<text x="225.4" y="79.8">8</text>
<text x="250.2" y="79.8">16</text>
<text x="41.9" y="95">1</text>
<text x="85.7" y="95.6">1</text>
<text x="41.9" y="97.5">2</text>
<text x="41.9" y="100.1">3</text>
<text x="85.7" y="98.2">2</text>
<text x="85.7" y="100.7">3</text>
<text x="41.9" y="102.6">4</text>
<text x="263.9" y="105.4">1</text>
<text x="271.5" y="105.4">2</text>
<text x="41.9" y="112.8">1</text>
<text x="223.9" y="111.5">1</text>
<text x="256.9" y="111.5">8</text>
<text x="41.9" y="115.3">2</text>
<text x="41.9" y="117.9">3</text>
<text x="89.5" y="118.5">1</text>
<text x="223.9" y="114">2</text>
<text x="223.9" y="116.6">3</text>
<text x="223.9" y="119.1">4</text>
<text x="256.9" y="119.1">5</text>
<text x="256.9" y="116.6">6</text>
<text x="256.9" y="114">7</text>
<text x="41.9" y="120.4">4</text>
<text x="89.5" y="121">2</text>
<text x="89.5" y="123.6">3</text>
<text x="41.9" y="131.2">1</text>
<text x="145.4" y="128">1</text>
<text x="145.4" y="130.6">3</text>
<text x="165.7" y="130.6">4</text>
<text x="165.7" y="128">2</text>
<text x="41.9" y="133.7">2</text>
<text x="41.9" y="136.3">3</text>
<text x="96.5" y="135.6">1</text>
<text x="145.4" y="133.1">5</text>
<text x="145.4" y="135.6">7</text>
<text x="165.7" y="133.1">6</text>
<text x="165.7" y="135.6">8</text>
<text x="41.9" y="138.8">4</text>
<text x="96.5" y="138.2">2</text>
<text x="96.5" y="140.7">3</text>
<text x="96.5" y="143.3">4</text>
<text x="144.8" y="140.7">11</text>
<text x="144.8" y="143.3">13</text>
<text x="145.4" y="138.2">9</text>
<text x="165.1" y="138.2">10</text>
<text x="165.1" y="140.7">12</text>
<text x="165.1" y="143.3">14</text>
<text x="249.1" y="139.7">1</text>
<text x="249.1" y="142.2">2</text>
<text x="144.8" y="145.8">15</text>
<text x="144.8" y="148.3">17</text>
<text x="165.1" y="145.8">16</text>
<text x="165.1" y="148.3">18</text>
<text x="249.1" y="144.8">3</text>
<text x="41.9" y="151.5">1</text>
<text x="41.9" y="154.1">2</text>
<text x="96.5" y="151.5">1</text>
<text x="96.5" y="154.1">2</text>
<text x="144.8" y="150.9">19</text>
<text x="144.8" y="153.4">21</text>
<text x="144.8" y="156">23</text>
<text x="165.1" y="150.9">20</text>
<text x="165.1" y="153.4">22</text>
<text x="165.1" y="156">24</text>
<text x="249.4" y="155.4">1</text>
<text x="96.5" y="156.6">3</text>
<text x="96.5" y="159.1">4</text>
<text x="144.8" y="158.5">25</text>
<text x="144.8" y="161">27</text>
<text x="165.1" y="158.5">26</text>
<text x="165.1" y="161">28</text>
<text x="249.4" y="158">2</text>
<text x="249.4" y="160.5">3</text>
<text x="144.8" y="163.6">29</text>
<text x="144.8" y="166.1">31</text>
<text x="165.1" y="163.6">30</text>
<text x="165.1" y="166.1">32</text>
<text x="41.9" y="168">1</text>
<text x="41.9" y="170.6">2</text>
<text x="97.1" y="168">1</text>
<text x="97.1" y="170.6">2</text>
<text x="97.1" y="173.1">3</text>
<text x="144.8" y="168.7">33</text>
<text x="144.8" y="171.2">35</text>
<text x="144.8" y="173.7">37</text>
<text x="165.1" y="168.7">34</text>
<text x="165.1" y="171.2">36</text>
<text x="165.1" y="173.7">38</text>
<text x="97.1" y="175.6">4</text>
<text x="144.8" y="176.3">39</text>
<text x="165.1" y="176.3">40</text>
<text x="41.9" y="183.3">1</text>
<text x="41.9" y="185.8">2</text>
<text x="41.9" y="188.3">3</text>
<text x="41.9" y="190.9">4</text>
</g>
<g font-size="1.4" fill="#a90000">
<text x="102.3" y="27.7">1</text>
<text x="137.4" y="27.7">20</text>
<text x="102.3" y="30.2">2</text>
<text x="102.3" y="32.8">3</text>
<text x="102.3" y="35.3">4</text>
<text x="137.4" y="30.2">21</text>
<text x="137.4" y="32.8">22</text>
<text x="137.4" y="35.3">23</text>
<text x="102.3" y="37.8">5</text>
<text x="102.3" y="40.4">6</text>
<text x="137.4" y="37.8">24</text>
<text x="137.4" y="40.4">25</text>
<text x="102.3" y="42.9">7</text>
<text x="102.3" y="45.5">8</text>
<text x="137.4" y="42.9">26</text>
<text x="137.4" y="45.5">27</text>
<text x="101.8" y="50.5">10</text>
<text x="101.8" y="53.1">11</text>
<text x="102.3" y="48">9</text>
<text x="137.4" y="48">28</text>
<text x="137.4" y="50.5">29</text>
<text x="137.4" y="53.1">30</text>
<text x="101.8" y="55.6">12</text>
<text x="101.8" y="58.2">13</text>
<text x="137.4" y="55.6">31</text>
<text x="137.4" y="58.2">32</text>
<text x="101.8" y="60.7">14</text>
<text x="101.8" y="63.2">15</text>
<text x="101.8" y="65.8">16</text>
<text x="137.4" y="60.7">33</text>
<text x="137.4" y="63.2">34</text>
<text x="137.4" y="65.8">35</text>
<text x="101.8" y="68.3">17</text>
<text x="101.8" y="70.9">18</text>
<text x="137.4" y="68.3">36</text>
<text x="137.4" y="70.9">37</text>
<text x="101.8" y="73.4">19</text>
<text x="137.4" y="73.4">38</text>
</g>
<g font-size="1.4" fill="#006464">
<text x="106.4" y="28.6">3V3</text>
<text x="130.6" y="28.6">GND3</text>
<text x="106.4" y="31.2">EN</text>
<text x="106.4" y="33.7">SENSOR_VP</text>
<text x="131.2" y="31.2">IO23</text>
<text x="131.2" y="33.7">IO22</text>
<text x="106.4" y="36.3">SENSOR_VN</text>
<text x="106.4" y="38.8">IO34</text>
<text x="106.4" y="41.3">IO35</text>
<text x="130.7" y="38.8">RXD0</text>
<text x="131" y="36.3">TXD0</text>
<text x="131.2" y="41.3">IO21</text>
<text x="106.4" y="43.9">IO32</text>
<text x="106.4" y="46.4">IO33</text>
<text x="130.6" y="43.9">GND2</text>
<text x="131.2" y="46.4">IO19</text>
<text x="106.4" y="51.5">IO26</text>
<text x="106.4" y="49">IO25</text>
<text x="131.2" y="49">IO18</text>
<text x="132.2" y="51.5">IO5</text>
<text x="106.4" y="54">IO27</text>
<text x="106.4" y="56.6">IO14</text>
<text x="106.4" y="59.1">IO12</text>
<text x="131.2" y="54">IO17</text>
<text x="131.2" y="56.6">IO16</text>
<text x="132.2" y="59.1">IO4</text>
<text x="106.4" y="61.7">GND1</text>
<text x="106.4" y="64.2">IO13</text>
<text x="132.2" y="61.7">IO0</text>
<text x="132.2" y="64.2">IO2</text>
<text x="106.4" y="66.7">SD2</text>
<text x="106.4" y="69.3">SD3</text>
<text x="106.4" y="71.8">CMD</text>
<text x="131.2" y="66.7">IO15</text>
<text x="131.7" y="69.3">SD1</text>
<text x="131.7" y="71.8">SD0</text>
<text x="106.4" y="74.4">EXT_5V</text>
<text x="131.8" y="74.4">CLK</text>
</g>
</svg>
